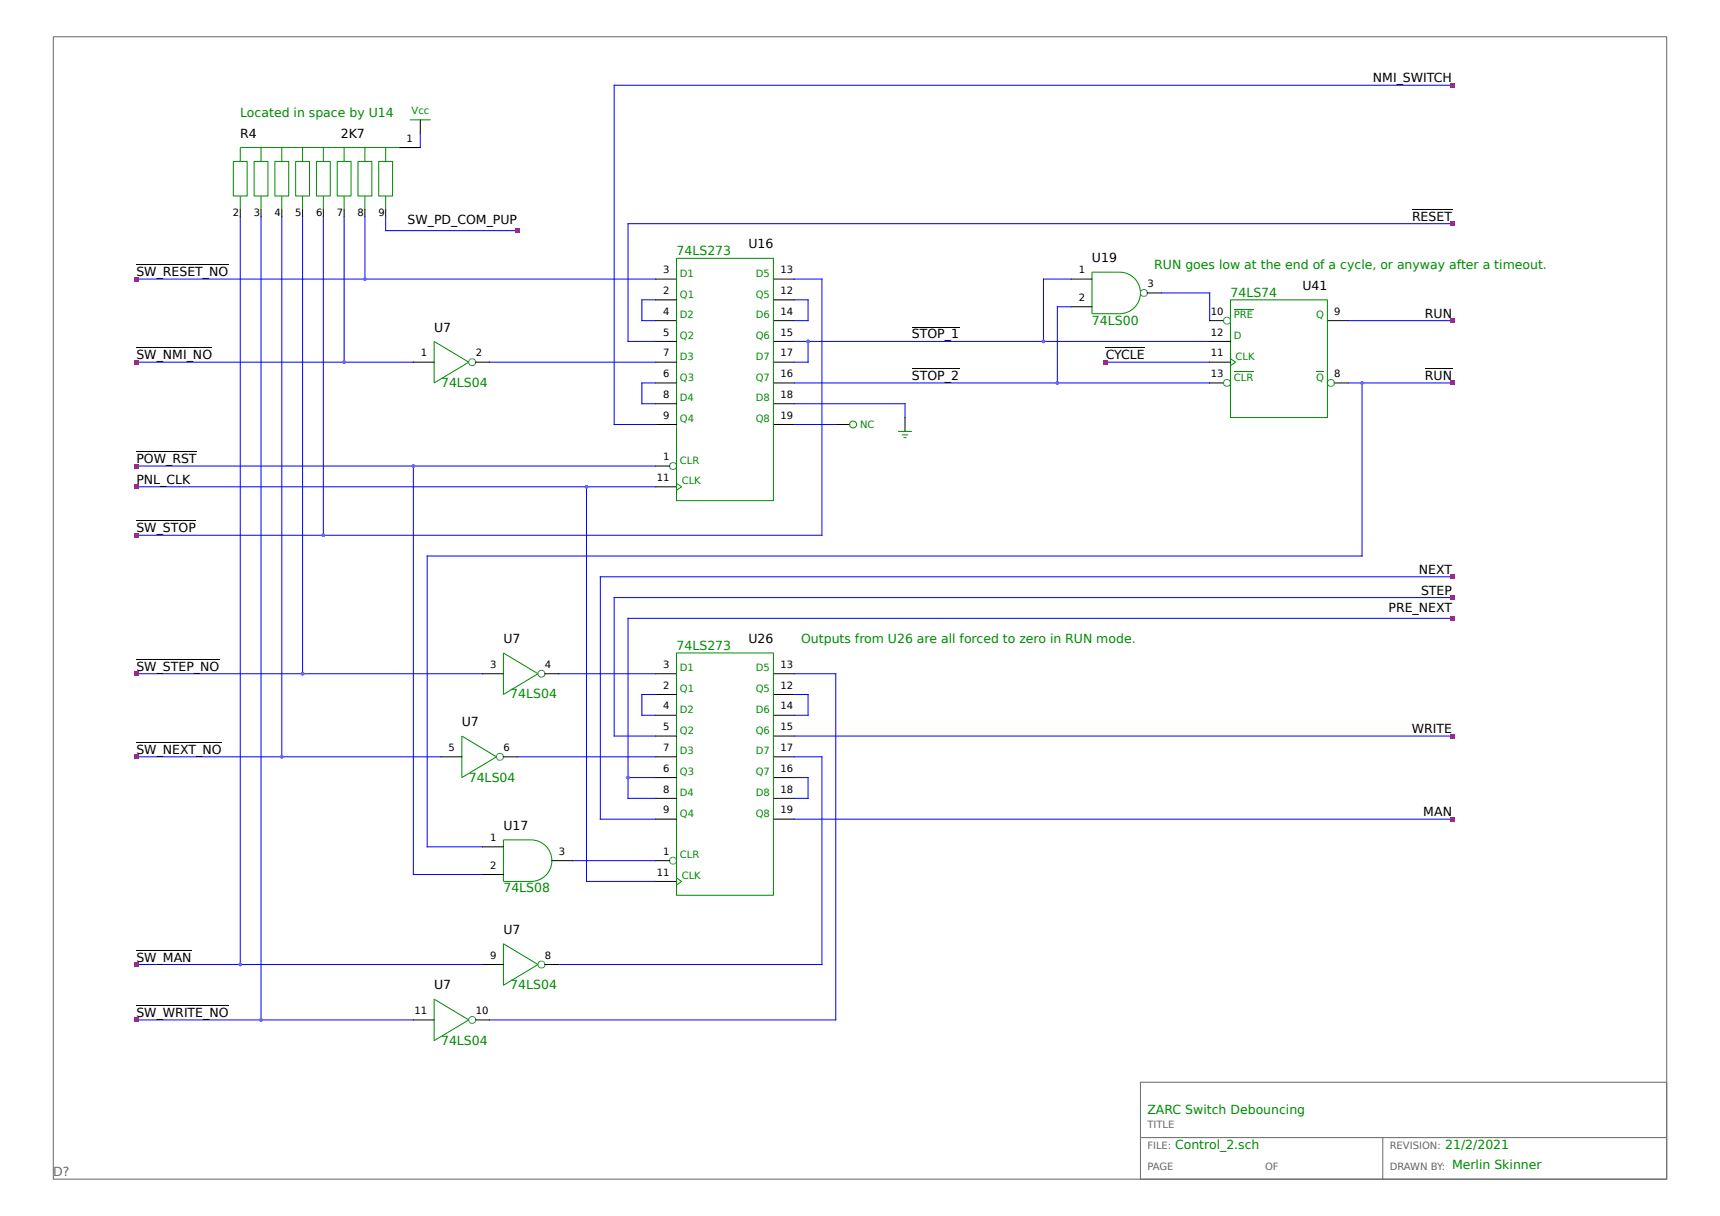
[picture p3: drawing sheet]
<svg xmlns="http://www.w3.org/2000/svg" width="297mm" height="210mm" viewBox="0 0 297 210" stroke-linecap="round" stroke-linejoin="round" font-family="sans-serif">
<path d="M9.2 6.3h278.6v197.3h-278.6zM196.9 186.9h90.9v16.7h-90.9zM196.9 196.5h90.9M238.8 196.5v7.1" fill="none" stroke="#666" stroke-width=".17"/>
<g fill="none" stroke="#000" stroke-width=".17">
<path d="M41.5 36.2v1.2M45.1 36.2v1.2M48.7 36.2v1.2M52.2 36.2v1.2M55.8 36.2v1.2M59.4 36.2v1.2M63 36.2v1.2M66.6 36.2v1.2M69 25.5h3.6M72.6 20.7v2.4M243.8 36.2h6.9M23.6 45.7h15.9"/>
<path d="M113.2 48.2h3.6M113.2 55.4h3.6M113.2 51.8h3.6M113.2 59h3.6M133.6 48.2h3.5M133.6 55.4h3.5M133.6 51.8h3.5M133.6 59h3.5M157.5 56.5h8.1M185 48.2h3.6M185 53h3.6M198.1 50.6h2.4"/>
<path d="M229.2 55.4h3.6M23.6 60.1h13.1M23.6 78h10.4M71.4 62.5h3.6M82.1 62.5h2.4M113.2 62.5h3.6M113.2 66.1h3.6M113.2 69.7h3.6M113.2 73.3h3.6M133.6 62.5h3.5M133.6 66.1h3.5M133.6 69.7h3.5"/>
<path d="M133.6 73.3h3.5M156.3 72.1v2.4M157.5 63.7h8.1M190.9 60.1h6.8M208.9 66.1h2.4M230.4 66.1h2.4M246 63.7h4.7M23.6 90h10.2M113.2 84.1h3.6M113.2 80.5h2.4M23.6 113.9h14.3M83.3 116.4h3.6"/>
<path d="M94.1 116.4h2.4M113.2 116.4h3.6M113.2 119.9h3.6M133.6 116.4h3.5M133.6 119.9h3.5M23.6 128.2h14.7M76.2 130.7h3.5M86.9 130.7h2.4M113.2 123.5h3.6M113.2 127.1h3.6M113.2 130.7h3.6M113.2 134.3h3.6"/>
<path d="M113.2 137.9h3.6M133.6 123.5h3.5M133.6 127.1h3.5M133.6 130.7h3.5M133.6 134.3h3.5M133.6 137.9h3.5M113.2 152.2h3.6M113.2 148.6h2.4M113.2 141.5h3.6M133.6 141.5h3.5M23.6 173.7h15.9M23.6 164.1h9.5"/>
<path d="M71.4 176.1h3.6M82.1 176.1h2.4M83.3 166.6h3.6M94.1 166.6h2.4"/>
</g>
<g fill="none" stroke="#008b00" stroke-width=".17">
<path d="M40.3 27.9h2.4v6h-2.4zM41.5 33.9v2.3M43.9 27.9h2.4v6h-2.4zM45.1 25.5v2.4M45.1 33.9v2.3M47.5 27.9h2.4v6h-2.4zM48.7 25.5v2.4M48.7 33.9v2.3M51.1 27.9h2.3v6h-2.3zM52.2 25.5v2.4M52.2 33.9v2.3M54.6 27.9h2.4v6h-2.4z"/>
<path d="M55.8 25.5v2.4M55.8 33.9v2.3M58.2 27.9h2.4v6h-2.4zM59.4 25.5v2.4M59.4 33.9v2.3M61.8 27.9h2.4v6h-2.4zM63 25.5v2.4M63 33.9v2.3M65.4 27.9h2.4v6h-2.4zM66.6 25.5v2.4M66.6 33.9v2.3M69 25.5h-27.5v2.4"/>
<path d="M70.8 20.7h3.6M75 59l5.9 3.5-5.9 3.6zM116.8 44.6h16.8v41.9h-16.8zM188.6 47h4.7a3.6 3.6 0 0 1 3.6 3.6 3.6 3.6 0 0 1-3.6 3.6h-4.7zM155.1 74.5h2.4M155.7 75.1h1.1M156 75.6h.5M213.1 64.1h3.3M116.8 83.5l.9 .6-.9 .6M86.9 112.8l6 3.6-6 3.5zM116.8 112.8h16.8v41.8h-16.8zM79.7 127.1l6 3.6-6 3.6z"/>
<path d="M116.8 151.6l.9 .6-.9 .6M75 172.5l5.9 3.6-5.9 3.6zM86.9 163l6 3.6-6 3.6z"/>
</g>
<g fill="none" stroke="#00f" stroke-width=".17">
<path d="M250.7 14.7h-144.6v58.6h7.1M41.5 37.4v129.2M45.1 37.4v138.7M48.7 37.4v93.3M52.2 37.4v79M55.8 37.4v55M59.4 37.4v25.1M63 37.4v10.8M72.6 23.1v2.4M250.7 38.6h-142.3v20.4h4.8M23.6 48.2h89.6M113.2 51.8h-2.4v3.6h2.4"/>
<path d="M137.1 48.2h4.8v44.2h-118.3M137.1 51.8h2.4v3.6h-2.4M137.1 59h71.8M139.5 59v3.5h-2.4M185 48.2h-4.8v10.8M185 53h-2.4v13.1M200.5 50.6h8.4v4.8M23.6 62.5h47.8M84.5 62.5h28.7M113.2 66.1h-2.4v3.6h2.4M137.1 66.1h71.8M137.1 69.7h19.2v2.4"/>
<path d="M190.9 62.5h18M232.8 66.1h17.9M235.2 66.1v29.9h-161.4v50.2h9.5M23.6 80.5h89.6M23.6 84.1h89.6M71.4 80.5v70.5h11.9M101.3 84.1v68.1h11.9M250.7 99.6h-147v41.9h9.5M23.6 116.4h59.7M96.5 116.4h16.7M108.4 106.8v31.1h4.8M113.2 119.9h-2.4v3.6h2.4"/>
<path d="M137.1 116.4h7.2v59.7h-59.8M137.1 119.9h2.4v3.6h-2.4M250.7 103.2h-144.6v23.9h7.1M23.6 130.7h52.6M89.3 130.7h23.9M108.4 134.3h4.8M137.1 130.7h4.8v35.9h-45.4M137.1 134.3h2.4v3.6h-2.4M137.1 127.1h113.6M98.9 148.6h14.3M137.1 141.5h113.6M23.6 176.1h47.8"/>
<path d="M23.6 166.6h59.7"/>
</g>
<g fill="none" stroke="#008b8b" stroke-width=".17">
<circle cx="197.5" cy="50.6" r=".6"/>
<circle cx="81.5" cy="62.5" r=".6"/>
<circle cx="211.9" cy="66.1" r=".6"/>
<circle cx="116.2" cy="80.5" r=".6"/>
<circle cx="93.5" cy="116.4" r=".6"/>
<circle cx="86.3" cy="130.7" r=".6"/>
<circle cx="116.2" cy="148.6" r=".6"/>
<circle cx="81.5" cy="176.1" r=".6"/>
<circle cx="93.5" cy="166.6" r=".6"/>
</g>
<path d="M227.2 64.1l1.4 .1z" fill="#008b00"/>
<g fill="none" stroke="#008b8b" stroke-width=".17">
<circle cx="211.9" cy="55.4" r=".6"/>
<circle cx="229.8" cy="66.1" r=".6"/>
</g>
<g fill="none" stroke="#008b00" stroke-width=".17">
<path d="M212.5 51.8h16.7v20.3h-16.7zM213.1 53.4h3.3M212.5 61.9l.9 .6-.9 .6M86.9 145h4.8a3.6 3.6 0 0 1 3.6 3.6 3.6 3.6 0 0 1-3.6 3.6h-4.8z"/>
<circle cx="147.3" cy="73.3" r=".6"/>
</g>
<path d="M208.9 59h3.6M208.9 55.4h2.4M144.3 73.3h2.4M208.9 62.5h3.6M83.3 146.2h3.6M83.3 151h3.6M95.3 148.6h3.6" fill="none" stroke="#000" stroke-width=".17"/>
<path d="M66.6 37.4v2.4h22.7M232.8 55.4h17.9M137.1 73.3h7.2M108.4 106.8h142.3" fill="none" stroke="#00f" stroke-width=".17"/>
<path d="M62.8 48h.4l.1 .2-.1 .2h-.4l-.1-.2z" fill="#a020f0"/>
<path d="M23.2 47.8h.7v.8h-.7z" fill="#f00"/>
<path d="M59.2 62.3h.4l.1 .2-.1 .3h-.4l-.1-.3z" fill="#a020f0"/>
<path d="M23.2 62.2h.7v.7h-.7z" fill="#f00"/>
<path d="M52 116.1h.5v.3v.2h-.5l-.1-.2z" fill="#a020f0"/>
<path d="M23.2 116h.7v.7h-.7z" fill="#f00"/>
<path d="M48.5 130.5h.4l.1 .2-.1 .2h-.4l-.1-.2z" fill="#a020f0"/>
<g fill="#f00">
<path d="M23.2 130.3h.7v.8h-.7z"/>
<path d="M250.4 14.4h.7v.7h-.7z"/>
<path d="M250.4 38.3h.7v.7h-.7z"/>
</g>
<path d="M71.2 80.3h.4l.1 .2-.1 .2h-.4l-.1-.2z" fill="#a020f0"/>
<path d="M23.2 80.1h.7v.7h-.7z" fill="#f00"/>
<path d="M101.1 83.8h.4l.1 .3-.1 .2h-.4l-.1-.2z" fill="#a020f0"/>
<path d="M23.2 83.7h.7v.7h-.7z" fill="#f00"/>
<g fill="#a020f0">
<path d="M101.1 83.8h.4l.1 .3-.1 .2h-.4l-.1-.2z"/>
<path d="M55.6 92.2h.4l.1 .2-.1 .3h-.4l-.1-.3z"/>
</g>
<g fill="#f00">
<path d="M23.2 92.1h.7v.7h-.7z"/>
<path d="M250.4 99.3h.7v.7h-.7z"/>
</g>
<g fill="#a020f0">
<path d="M182.4 65.9h.4l.1 .2-.1 .3h-.4l-.1-.3z"/>
<path d="M180 58.7h.4l.1 .3-.1 .2h-.4l-.1-.2z"/>
<path d="M139.3 58.7h.4l.1 .3-.1 .2h-.4l-.1-.2z"/>
</g>
<path d="M190.6 62.2h.7v.7h-.7z" fill="#f00"/>
<g fill="#a020f0">
<path d="M182.4 65.9h.4l.1 .2-.1 .3h-.4l-.1-.3z"/>
<path d="M180 58.7h.4l.1 .3-.1 .2h-.4l-.1-.2z"/>
<path d="M235 65.9h.4l.1 .2-.1 .3h-.4l-.1-.3z"/>
</g>
<path d="M250.4 65.8h.7v.7h-.7z" fill="#f00"/>
<path d="M44.9 175.9h.4l.1 .2-.1 .3h-.4l-.1-.3z" fill="#a020f0"/>
<g fill="#f00">
<path d="M23.2 175.8h.7v.7h-.7z"/>
<path d="M250.4 126.8h.7v.7h-.7z"/>
</g>
<path d="M41.3 166.3h.4l.1 .3-.1 .2h-.4l-.1-.2z" fill="#a020f0"/>
<path d="M23.2 166.2h.7v.7h-.7z" fill="#f00"/>
<g fill="#a020f0">
<path d="M41.3 166.3h.4l.1 .3-.1 .2h-.4l-.1-.2z"/>
<path d="M44.9 175.9h.4l.1 .2-.1 .3h-.4l-.1-.3z"/>
<path d="M48.5 130.5h.4l.1 .2-.1 .2h-.4l-.1-.2z"/>
<path d="M52 116.1h.5v.3v.2h-.5l-.1-.2z"/>
<path d="M55.6 92.2h.4l.1 .2-.1 .3h-.4l-.1-.3z"/>
<path d="M59.2 62.3h.4l.1 .2-.1 .3h-.4l-.1-.3z"/>
<path d="M62.8 48h.4l.1 .2-.1 .2h-.4l-.1-.2z"/>
</g>
<g fill="#f00">
<path d="M250.4 141.1h.7v.7h-.7z"/>
<path d="M250.4 102.8h.7v.8h-.7z"/>
</g>
<g fill="#a020f0">
<path d="M108.2 134.1h.5v.2v.2h-.5l-.1-.2z"/>
<path d="M71.2 80.3h.4l.1 .2-.1 .2h-.4l-.1-.2z"/>
<path d="M139.3 58.7h.4l.1 .3-.1 .2h-.4l-.1-.2z"/>
<path d="M235 65.9h.4l.1 .2-.1 .3h-.4l-.1-.3z"/>
</g>
<g fill="#f00">
<path d="M250.4 55h.7v.7h-.7z"/>
<path d="M89 39.5h.7v.7h-.7z"/>
<path d="M250.4 106.4h.7v.7h-.7z"/>
</g>
<g font-size="2.2">
<text x="237.1" y="14.2">NMI_SWITCH</text>
<text x="41.5" y="23.8">R4</text>
<text x="58.8" y="23.8">2K7</text>
<text x="70.4" y="38.7">SW_PD_COM_PUP</text>
<text x="243.8" y="38.1">RESET</text>
<text x="23.6" y="47.7">SW_RESET_NO</text>
<text x="129.2" y="42.9">U16</text>
<text x="188.6" y="45.3">U19</text>
<text x="224.9" y="50.1">U41</text>
<text x="75" y="57.3">U7</text>
<text x="157.5" y="58.5">STOP_1</text>
<text x="246" y="54.9">RUN</text>
<text x="23.6" y="62">SW_NMI_NO</text>
<text x="157.5" y="65.6">STOP_2</text>
<text x="190.9" y="62">CYCLE</text>
<text x="246" y="65.6">RUN</text>
<text x="23.6" y="80">POW_RST</text>
<text x="23.6" y="83.6">PNL_CLK</text>
<text x="23.6" y="91.9">SW_STOP</text>
<text x="245" y="99.1">NEXT</text>
<text x="239.8" y="105.7">PRE_NEXT</text>
<text x="245.4" y="102.7">STEP</text>
<text x="86.9" y="111.1">U7</text>
<text x="129.2" y="111.1">U26</text>
<text x="23.6" y="115.8">SW_STEP_NO</text>
<text x="79.7" y="125.4">U7</text>
<text x="23.6" y="130.2">SW_NEXT_NO</text>
<text x="243.8" y="126.6">WRITE</text>
<text x="86.9" y="143.3">U17</text>
<text x="245.8" y="141">MAN</text>
<text x="86.9" y="161.3">U7</text>
<text x="23.6" y="166.1">SW_MAN</text>
<text x="75" y="170.8">U7</text>
<text x="23.6" y="175.6">SW_WRITE_NO</text>
</g>
<g font-size="2.2" fill="#008b00">
<text x="41.5" y="20.2">Located in space by U14</text>
<text x="116.8" y="44.1">74LS273</text>
<text x="199.3" y="46.5">RUN goes low at the end of a cycle, or anyway after a timeout.</text>
<text x="212.5" y="51.3">74LS74</text>
<text x="188.6" y="56.1">74LS00</text>
<text x="76.2" y="66.8">74LS04</text>
<text x="116.8" y="112.3">74LS273</text>
<text x="138.3" y="111.1">Outputs from U26 are all forced to zero in RUN mode.</text>
<text x="88.1" y="120.6">74LS04</text>
<text x="80.9" y="135">74LS04</text>
<text x="86.9" y="154.1">74LS08</text>
<text x="88.1" y="170.8">74LS04</text>
<text x="76.2" y="180.4">74LS04</text>
<text x="198.1" y="192.4">ZARC Switch Debouncing</text>
<text x="202.9" y="198.3">Control_2.sch</text>
<text x="249.5" y="198.3">21/2/2021</text>
<text x="250.7" y="201.9">Merlin Skinner</text>
</g>
<text font-size="2.2" fill="#666" x="9.2" y="203.1">D?</text>
<g font-size="1.7" fill="#008b00">
<text x="71.1" y="19.7">Vcc</text>
<text x="117.4" y="47.8">D1</text>
<text x="130.5" y="47.8">D5</text>
<text x="117.4" y="51.4">Q1</text>
<text x="130.5" y="51.4">Q5</text>
<text x="117.4" y="55">D2</text>
<text x="117.4" y="58.6">Q2</text>
<text x="130.5" y="58.6">Q6</text>
<text x="130.5" y="55">D6</text>
<text x="213.1" y="58.6">D</text>
<text x="213.1" y="55">PRE</text>
<text x="227.2" y="55">Q</text>
<text x="117.4" y="62.1">D3</text>
<text x="117.4" y="65.7">Q3</text>
<text x="130.5" y="65.7">Q7</text>
<text x="130.5" y="62.1">D7</text>
<text x="213.1" y="65.7">CLR</text>
<text x="213.4" y="62.1">CLK</text>
<text x="227.2" y="65.7">Q</text>
<text x="117.4" y="69.3">D4</text>
<text x="130.5" y="69.3">D8</text>
<text x="117.4" y="72.9">Q4</text>
<text x="130.5" y="72.9">Q8</text>
<text x="148.5" y="73.9">NC</text>
<text x="117.4" y="80.1">CLR</text>
<text x="117.7" y="83.7">CLK</text>
<text x="117.4" y="115.9">D1</text>
<text x="117.4" y="119.5">Q1</text>
<text x="130.5" y="119.5">Q5</text>
<text x="130.5" y="115.9">D5</text>
<text x="117.4" y="123.1">D2</text>
<text x="130.5" y="123.1">D6</text>
<text x="117.4" y="126.7">Q2</text>
<text x="117.4" y="130.3">D3</text>
<text x="130.5" y="126.7">Q6</text>
<text x="130.5" y="130.3">D7</text>
<text x="117.4" y="137.5">D4</text>
<text x="117.4" y="133.9">Q3</text>
<text x="130.5" y="133.9">Q7</text>
<text x="130.5" y="137.5">D8</text>
<text x="117.4" y="141.1">Q4</text>
<text x="130.5" y="141.1">Q8</text>
<text x="117.4" y="148.2">CLR</text>
<text x="117.7" y="151.8">CLK</text>
</g>
<g font-size="1.7">
<text x="70.2" y="24.5">1</text>
<text x="40.2" y="37.2">2</text>
<text x="43.8" y="37.2">3</text>
<text x="47.4" y="37.2">4</text>
<text x="51" y="37.2">5</text>
<text x="54.6" y="37.2">6</text>
<text x="58.2" y="37.2">7</text>
<text x="61.8" y="37.2">8</text>
<text x="65.3" y="37.2">9</text>
<text x="114.5" y="47.2">3</text>
<text x="134.8" y="47.2">13</text>
<text x="186.3" y="47.2">1</text>
<text x="114.5" y="50.8">2</text>
<text x="134.8" y="50.8">12</text>
<text x="186.3" y="52">2</text>
<text x="198.1" y="49.6">3</text>
<text x="114.5" y="54.4">4</text>
<text x="114.5" y="58">5</text>
<text x="134.8" y="54.4">14</text>
<text x="134.8" y="58">15</text>
<text x="209.1" y="58">12</text>
<text x="209.1" y="54.4">10</text>
<text x="230.4" y="54.4">9</text>
<text x="72.7" y="61.5">1</text>
<text x="82.1" y="61.5">2</text>
<text x="114.5" y="61.5">7</text>
<text x="114.5" y="65.1">6</text>
<text x="134.8" y="61.5">17</text>
<text x="134.8" y="65.1">16</text>
<text x="209.1" y="65.1">13</text>
<text x="209.1" y="61.5">11</text>
<text x="230.4" y="65.1">8</text>
<text x="114.5" y="68.7">8</text>
<text x="134.8" y="68.7">18</text>
<text x="114.5" y="72.3">9</text>
<text x="134.8" y="72.3">19</text>
<text x="113.4" y="83.1">11</text>
<text x="114.5" y="79.5">1</text>
<text x="84.6" y="115.3">3</text>
<text x="94.1" y="115.3">4</text>
<text x="114.5" y="115.3">3</text>
<text x="114.5" y="118.9">2</text>
<text x="134.8" y="115.3">13</text>
<text x="134.8" y="118.9">12</text>
<text x="114.5" y="122.5">4</text>
<text x="134.8" y="122.5">14</text>
<text x="77.5" y="129.7">5</text>
<text x="86.9" y="129.7">6</text>
<text x="114.5" y="126.1">5</text>
<text x="114.5" y="129.7">7</text>
<text x="134.8" y="126.1">15</text>
<text x="134.8" y="129.7">17</text>
<text x="114.5" y="136.9">8</text>
<text x="114.5" y="133.3">6</text>
<text x="134.8" y="133.3">16</text>
<text x="134.8" y="136.9">18</text>
<text x="114.5" y="140.5">9</text>
<text x="134.8" y="140.5">19</text>
<text x="84.6" y="145.2">1</text>
<text x="96.5" y="147.6">3</text>
<text x="114.5" y="147.6">1</text>
<text x="84.6" y="150">2</text>
<text x="113.4" y="151.2">11</text>
<text x="84.6" y="165.6">9</text>
<text x="94.1" y="165.6">8</text>
<text x="71.6" y="175.1">11</text>
<text x="82.1" y="175.1">10</text>
</g>
<g font-size="1.7" fill="#666">
<text x="198.1" y="194.9">TITLE</text>
<text x="198.1" y="198.4">FILE:</text>
<text x="198.1" y="202">PAGE</text>
<text x="218.4" y="202">OF</text>
<text x="240" y="198.4">REVISION:</text>
<text x="240" y="202">DRAWN BY:</text>
</g>
</svg>
